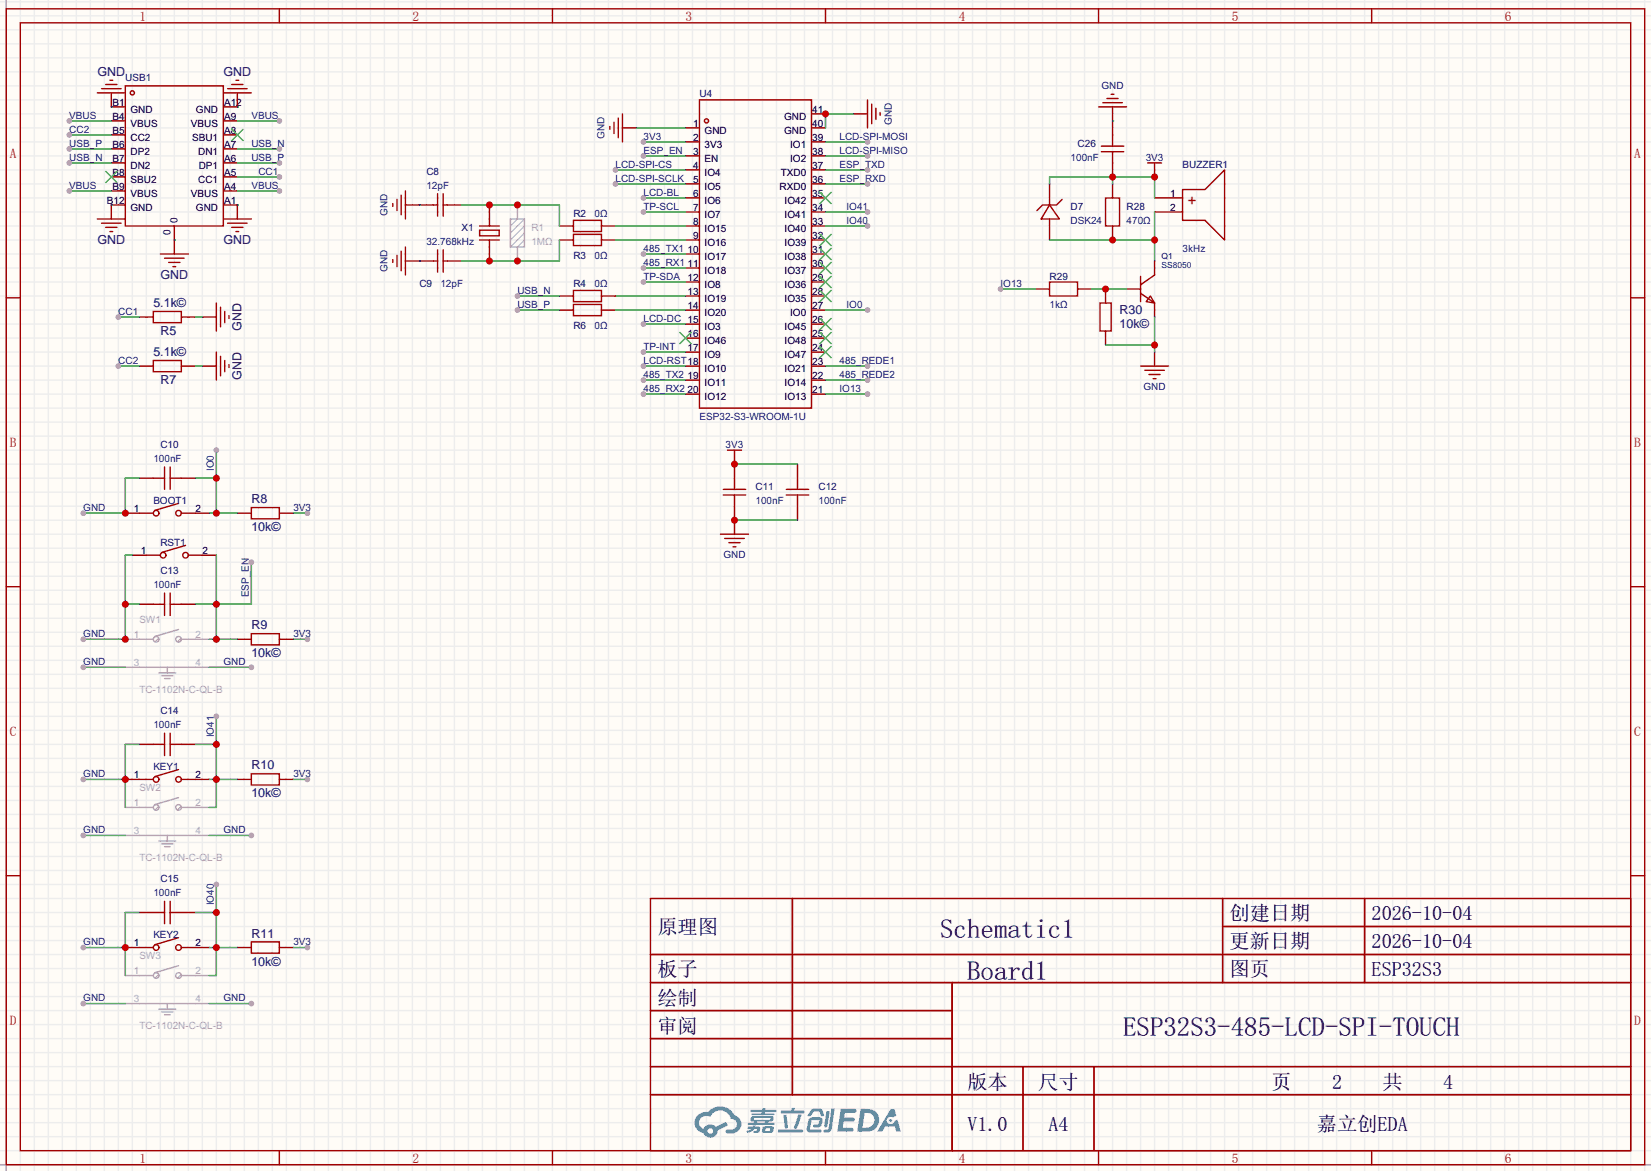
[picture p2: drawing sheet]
<svg xmlns="http://www.w3.org/2000/svg" width="299mm" height="212mm" viewBox="0 0 299 212" stroke-linecap="round" stroke-linejoin="round" font-family="sans-serif">
<path d="M0 0h299.5v212.3h-299.5z" fill="#fffcf7"/>
<g fill="none" stroke="#ededed" stroke-width=".25">
<path d="M1.1 0v212.3M3.7 0v212.3M6.2 0v212.3M8.8 0v212.3M11.3 0v212.3M13.8 0v212.3M16.4 0v212.3M18.9 0v212.3M21.5 0v212.3M24 0v212.3M26.5 0v212.3M29.1 0v212.3"/>
<path d="M31.6 0v212.3M34.2 0v212.3M36.7 0v212.3M39.2 0v212.3M41.8 0v212.3M44.3 0v212.3M46.9 0v212.3M49.4 0v212.3M51.9 0v212.3M54.5 0v212.3M57 0v212.3M59.6 0v212.3"/>
<path d="M62.1 0v212.3M64.6 0v212.3M67.2 0v212.3M69.7 0v212.3M72.3 0v212.3M74.8 0v212.3M77.3 0v212.3M79.9 0v212.3M82.4 0v212.3M85 0v212.3M87.5 0v212.3M90 0v212.3"/>
<path d="M92.6 0v212.3M95.1 0v212.3M97.7 0v212.3M100.2 0v212.3M102.7 0v212.3M105.3 0v212.3M107.8 0v212.3M110.4 0v212.3M112.9 0v212.3M115.4 0v212.3M118 0v212.3M120.5 0v212.3"/>
<path d="M123.1 0v212.3M125.6 0v212.3M128.1 0v212.3M130.7 0v212.3M133.2 0v212.3M135.8 0v212.3M138.3 0v212.3M140.8 0v212.3M143.4 0v212.3M145.9 0v212.3M148.5 0v212.3M151 0v212.3"/>
<path d="M153.5 0v212.3M156.1 0v212.3M158.6 0v212.3M161.2 0v212.3M163.7 0v212.3M166.2 0v212.3M168.8 0v212.3M171.3 0v212.3M173.9 0v212.3M176.4 0v212.3M178.9 0v212.3M181.5 0v212.3"/>
<path d="M184 0v212.3M186.6 0v212.3M189.1 0v212.3M191.6 0v212.3M194.2 0v212.3M196.7 0v212.3M199.3 0v212.3M201.8 0v212.3M204.3 0v212.3M206.9 0v212.3M209.4 0v212.3M212 0v212.3"/>
<path d="M214.5 0v212.3M217 0v212.3M219.6 0v212.3M222.1 0v212.3M224.7 0v212.3M227.2 0v212.3M229.7 0v212.3M232.3 0v212.3M234.8 0v212.3M237.4 0v212.3M239.9 0v212.3M242.4 0v212.3"/>
<path d="M245 0v212.3M247.5 0v212.3M250.1 0v212.3M252.6 0v212.3M255.1 0v212.3M257.7 0v212.3M260.2 0v212.3M262.8 0v212.3M265.3 0v212.3M267.8 0v212.3M270.4 0v212.3M272.9 0v212.3"/>
<path d="M275.5 0v212.3M278 0v212.3M280.5 0v212.3M283.1 0v212.3M285.6 0v212.3M288.2 0v212.3M290.7 0v212.3M293.2 0v212.3M295.8 0v212.3M298.3 0v212.3M0 .3h299.5M0 2.9h299.5"/>
<path d="M0 5.4h299.5M0 7.9h299.5M0 10.5h299.5M0 13h299.5M0 15.6h299.5M0 18.1h299.5M0 20.6h299.5M0 23.2h299.5M0 25.7h299.5M0 28.3h299.5M0 30.8h299.5M0 33.3h299.5"/>
<path d="M0 35.9h299.5M0 38.4h299.5M0 41h299.5M0 43.5h299.5M0 46h299.5M0 48.6h299.5M0 51.1h299.5M0 53.7h299.5M0 56.2h299.5M0 58.7h299.5M0 61.3h299.5M0 63.8h299.5"/>
<path d="M0 66.4h299.5M0 68.9h299.5M0 71.4h299.5M0 74h299.5M0 76.5h299.5M0 79.1h299.5M0 81.6h299.5M0 84.1h299.5M0 86.7h299.5M0 89.2h299.5M0 91.8h299.5M0 94.3h299.5"/>
<path d="M0 96.8h299.5M0 99.4h299.5M0 101.9h299.5M0 104.5h299.5M0 107h299.5M0 109.5h299.5M0 112.1h299.5M0 114.6h299.5M0 117.2h299.5M0 119.7h299.5M0 122.2h299.5M0 124.8h299.5"/>
<path d="M0 127.3h299.5M0 129.9h299.5M0 132.4h299.5M0 134.9h299.5M0 137.5h299.5M0 140h299.5M0 142.6h299.5M0 145.1h299.5M0 147.6h299.5M0 150.2h299.5M0 152.7h299.5M0 155.3h299.5"/>
<path d="M0 157.8h299.5M0 160.3h299.5M0 162.9h299.5M0 165.4h299.5M0 168h299.5M0 170.5h299.5M0 173h299.5M0 175.6h299.5M0 178.1h299.5M0 180.7h299.5M0 183.2h299.5M0 185.7h299.5"/>
<path d="M0 188.3h299.5M0 190.8h299.5M0 193.4h299.5M0 195.9h299.5M0 198.4h299.5M0 201h299.5M0 203.5h299.5M0 206.1h299.5M0 208.6h299.5M0 211.1h299.5"/>
</g>
<path d="M1.1 0v212.3M0 211.1h299.5" fill="none" stroke="#999" stroke-width=".25"/>
<g fill="none" stroke="#a10000" stroke-width=".25">
<path d="M1.1 1.6h297.2v209.5h-297.2zM3.7 4.1h292.1v204.5h-292.1zM50.7 1.6v2.5M100.2 1.6v2.5M149.7 1.6v2.5M199.3 1.6v2.5M248.8 1.6v2.5M1.1 54h2.6M295.8 54h2.5M1.1 106.4h2.6M295.8 106.4h2.5M1.1 158.8h2.6"/>
<path d="M295.8 158.8h2.5M118 162.9h177.8v45.7h-177.8zM118 173h177.8M118 178.1h177.8M143.7 162.9v35.5M172.7 178.1v30.5M221.8 162.9v15.2M221.8 168h74M247.5 162.9v15.2M118 183.2h54.7M118 193.4h177.8M118 188.3h54.7"/>
<path d="M118 198.4h177.8M185.6 193.4v15.2M198.4 193.4v15.2M50.7 208.6v2.5M100.2 208.6v2.5M149.7 208.6v2.5M199.3 208.6v2.5M248.8 208.6v2.5"/>
</g>
<g fill="#5487ff">
<path d="M152.5 201h1.6a1.34 1.34 0 0 1 1.2 .2 .37 .37 0 0 1-.3 .6h-1.7l-.2 .8h1.6a.37 .37 0 0 1 .4 .4 .37 .37 0 0 1-.4 .4l-1.7-.1-.2 1.2h.8a1.26 1.26 0 0 1 1.2 .1 .36 .36 0 0 1-.3 .6h-2.6z"/>
<path d="M161.5 201.1h.8l.3 1.2-.6 .3a.72 .72 0 0 0-1.1 .2 .72 .72 0 0 0 .3 1 .72 .72 0 0 0 1-.4l.1-.2 .5-.2 .6 2.1h-.8l-.3-.8h-1.8l-.5 .8h-.9z"/>
<path d="M149.9 201.4h.6l-.4 2.7a.31 .31 0 0 1-.3 .3 .31 .31 0 0 1-.3-.3z"/>
<path d="M150.8 201h.6l-.5 3.7a.97 .97 0 0 1-1.5 .5l.1-.4h.6l.2-.2z"/>
<path d="M147.1 201.2l.5-.2h1.3l.3 .4 .3 .8-.1 .2h-.5l-.3-.9h-.8l-.2 .1-.6 .8-.5-.1v-.1z"/>
<path d="M146.8 202.8l.4-.2 1.5-.1a.69 .69 0 0 1 .5 .5 .69 .69 0 0 1-.1 .7 .74 .74 0 0 1-.8 .7h-.6a.27 .27 0 0 1-.2-.3 .27 .27 0 0 1 .3-.3h.6l.2-.7h-1.4l-.3 1.6 1.9 .1a.28 .28 0 0 1 .2 .3 .28 .28 0 0 1-.3 .2h-1.9l-.4-.2-.1-.5z"/>
<path d="M141.1 204.8h4.3a.28 .28 0 0 1 .3 .3 .28 .28 0 0 1-.3 .2h-4.2l-.1-.1z"/>
<path d="M144.8 202.1h.6l-.8 2.4a.3 .3 0 0 1-.4 .2 .3 .3 0 0 1-.2-.3z"/>
<path d="M142.1 202.1h.6l.2 2.2-.2 .3-.4-.2z"/>
<path d="M141.7 201.3h1.8l.2-.4h.5l-.1 .4h1.5a.27 .27 0 0 1 .3 .3 .27 .27 0 0 1-.3 .3h-3.8l-.2-.2z"/>
<path d="M135.7 204.2h.8v-.1l.6-.1-.1 .2 .8 .1a.7 .7 0 0 1-.5 1.1h-.6v-.4l.6-.1v-.2l-.4-.1a2.13 2.13 0 0 1-1.3 .8l-.2-.4 .8-.3h-.6z"/>
<path d="M136.1 201.2h2.1l.1-.3h.6l-.1 .3h1.9l.2 .2-.2 .2h-1.9l-.1 .2h1.6l.2 .2-.2 .2h-3.9l-.1-.4h1.8v-.2h-1.9l-.1-.1z"/>
<path d="M156.1 201l-.6 4.2h1.4a2.14 2.14 0 0 0 2.6-2.1 2.14 2.14 0 0 0-2.7-2.1zM156.8 201.7a1.37 1.37 0 0 1 1.8 1.2 1.37 1.37 0 0 1-1.5 1.5l-.7 .1z"/>
<path d="M136.3 202.5a.47 .47 0 0 0-.2 .6 .47 .47 0 0 0 .6 .2l.1 .3h-1.1l-.1 .3h4.7l.2-.1-.1-.2h-1l.1-.3a.6 .6 0 0 0 .7-.2 .6 .6 0 0 0 0-.7l-3.5-.1zM136.8 202.7h2.8l.1 .1-.1 .2h-2.8zM137.4 203.3h1.4l-.1 .3h-1.2z"/>
<path d="M138.4 204.3a.9 .9 0 0 0-.1 1.1 2.48 2.48 0 0 0 1.9-.2 .84 .84 0 0 0 0-1h-1.4zM138.9 204.6h.7l.1 .3-.2 .1h-.7z"/>
<path d="M126.6 202.1a1.91 1.91 0 0 0-.5 2 1.91 1.91 0 0 0 1.5 1.3 1.35 1.35 0 0 0 1.5 .9 1.35 1.35 0 0 0 1.1-1.4l1.9-.9-.4-.6-1.8 .9a1.41 1.41 0 0 0-2.3 .3 1.25 1.25 0 0 1-.6-1.7 1.25 1.25 0 0 1 1.8-.4 1.97 1.97 0 0 1 2-1.2 1.97 1.97 0 0 1 1.8 1.5 .96 .96 0 0 1 1 .9 .96 .96 0 0 1-.9 1h-.6a.39 .39 0 0 0-.5 .4 .39 .39 0 0 0 .4 .4 1.87 1.87 0 0 0 1.9-.5 1.87 1.87 0 0 0 .4-2l-.7-.7-.4-.1a2.86 2.86 0 0 0-4.8-.6h-.3a2.27 2.27 0 0 0-1.5 .5zM128.4 205.1a.5 .5 0 0 1 1 0 .5 .5 0 0 1-1 0z"/>
<circle cx="161.6" cy="203.1" r=".27"/>
</g>
<g fill="none" stroke="#870000" stroke-width=".25">
<path d="M124.3 23.2h2.6M124.3 25.7h2.6M124.3 28.3h2.6M124.3 30.8h2.6M124.3 33.3h2.6M124.3 35.9h2.6M124.3 38.4h2.6M147.2 20.6h2.5M147.2 23.2h2.5M147.2 25.7h2.5M147.2 28.3h2.5M147.2 30.8h2.5"/>
<path d="M147.2 33.3h2.5M147.2 35.9h2.5M147.2 38.4h2.5M154.8 20.6h2.6M124.3 41h2.6M124.3 43.5h2.6M124.3 46h2.6M124.3 48.6h2.6M124.3 51.1h2.6M124.3 53.7h2.6M124.3 56.2h2.6M124.3 58.7h2.6"/>
<path d="M147.2 41h2.5M147.2 43.5h2.5M147.2 46h2.5M147.2 48.6h2.5M147.2 51.1h2.5M147.2 53.7h2.5M147.2 56.2h2.5M147.2 58.7h2.5M124.3 61.3h2.6M124.3 63.8h2.6M124.3 66.4h2.6M124.3 68.9h2.6"/>
<path d="M124.3 71.4h2.6M147.2 61.3h2.5M147.2 63.8h2.5M147.2 66.4h2.5M147.2 68.9h2.5M147.2 71.4h2.5"/>
</g>
<g fill="none" stroke="#3c3" stroke-width=".25">
<path d="M148.7 34.9l2 2M150.7 34.9l-2 2M148.7 42.5l2 2M148.7 45l2 2.1M148.7 47.6l2 2M148.7 50.1l2 2M148.7 52.7l2 2M148.7 57.7l2 2.1M150.7 42.5l-2 2M150.7 45l-2 2.1M150.7 47.6l-2 2M150.7 50.1l-2 2"/>
<path d="M150.7 52.7l-2 2M150.7 57.7l-2 2.1M123.3 60.3l2 2M125.3 60.3l-2 2M148.7 60.3l2 2M148.7 62.8l2 2M150.7 60.3l-2 2M150.7 62.8l-2 2"/>
</g>
<g fill="none" stroke="#a10000" stroke-width=".25">
<path d="M126.9 18.1h20.3v55.9h-20.3zM157.4 18.1v5.1M158.1 18.9v3.5M158.9 19.6v2.1M159.6 20.4v.5"/>
<circle cx="128.1" cy="21.9" r=".38"/>
</g>
<path d="M154.8 20.6h-5.1v2.6" fill="none" stroke="#008700" stroke-width=".25"/>
<circle cx="149.7" cy="20.6" r=".63" fill="#c00"/>
<g fill="none" stroke="#870000" stroke-width=".25">
<path d="M20.2 16.8v2.6h2.5M43.1 16.8v2.6h-2.6M20.2 21.9h2.5M20.2 24.5h2.5M20.2 27h2.5M20.2 29.5h2.5M20.2 32.1h2.5M20.2 34.6h2.5M22.7 37.2h-2.5v2.5M40.5 21.9h2.6M40.5 24.5h2.6M40.5 27h2.6"/>
<path d="M40.5 29.5h2.6M40.5 32.1h2.6M40.5 34.6h2.6M40.5 37.2h2.6v2.5M112.9 23.2h2.5M190.4 33.3v3.9M190.4 39.7v3.8M25.3 57.5h2.5M31.6 41v5M32.9 57.5h2.5M36.7 57.5h2.5M200.5 52.4v2.5"/>
<path d="M25.3 66.4h2.5M32.9 66.4h2.5M36.7 66.4h2.5M200.5 60v2.6M43.1 93h2.5M50.7 93h2.5M43.1 115.9h2.5M50.7 115.9h2.5M43.1 141.3h2.5M50.7 141.3h2.5M43.1 171.8h2.5M50.7 171.8h2.5"/>
</g>
<g fill="none" stroke="#a10000" stroke-width=".25">
<path d="M17.7 16.8h5M18.4 16.1h3.6M19.2 15.3h2M19.9 14.6h.5M22.7 15.6h17.8v25.4h-17.8zM40.5 16.8h5.1M41.3 16.1h3.5M42 15.3h2.1M42.8 14.6h.5M17.7 39.7h5M40.5 39.7h5.1M110.6 22.9v.5"/>
<path d="M111.4 22.2v2M112.1 21.4v3.6M112.9 20.6v5.1M190.4 37.2l1.8 2.5h-3.4zM192.7 36.1l-1.1 1.1h-2.5l-1 1M18.4 40.5h3.6M19.2 41.2h2M19.9 42h.5M27.8 56.5h5.1v2h-5.1zM29.1 46h5.1M29.8 46.8h3.6M30.6 47.6h2"/>
<path d="M31.4 48.3h.5M39.2 54.9v5.1M40 55.7v3.6M40.8 56.5v2M41.3 40.5h3.5M41.5 57.2v.5M42 41.2h2.1M42.8 42h.5M199.5 54.9h2v5.1h-2zM27.8 65.4h5.1v2h-5.1zM39.2 63.8v5.1M40 64.6v3.5"/>
<path d="M40.8 65.4v2M41.5 66.1v.5M45.6 92h5.1v2.1h-5.1zM45.6 114.9h5.1v2h-5.1zM45.6 140.3h5.1v2h-5.1zM45.6 170.8h5.1v2h-5.1z"/>
<circle cx="24" cy="16.8" r=".38"/>
</g>
<path d="M20.2 19.4h.1M43.1 19.4h.1M12.6 21.9h7.6M20.2 37.2h.1M43.1 37.2h.1M115.4 23.2h8.9M31.6 43.5h.1" fill="none" stroke="#008700" stroke-width=".25"/>
<path d="M19.2 31.1l2 2M21.2 31.1l-2 2M42 23.4l2.1 2.1M44.1 23.4l-2.1 2.1" fill="none" stroke="#3c3" stroke-width=".25"/>
<circle cx="12.6" cy="21.9" r=".51" fill="#999"/>
<path d="M43.1 21.9h7.6" fill="none" stroke="#008700" stroke-width=".25"/>
<circle cx="50.7" cy="21.9" r=".51" fill="#999"/>
<path d="M43.1 34.6h7.6" fill="none" stroke="#008700" stroke-width=".25"/>
<circle cx="50.7" cy="34.6" r=".51" fill="#999"/>
<path d="M12.6 34.6h7.6" fill="none" stroke="#008700" stroke-width=".25"/>
<circle cx="12.6" cy="34.6" r=".51" fill="#999"/>
<path d="M12.6 24.5h7.6" fill="none" stroke="#008700" stroke-width=".25"/>
<circle cx="12.6" cy="24.5" r=".51" fill="#999"/>
<path d="M43.1 32.1h7.6" fill="none" stroke="#008700" stroke-width=".25"/>
<circle cx="50.7" cy="32.1" r=".51" fill="#999"/>
<path d="M21.5 66.4h3.8" fill="none" stroke="#008700" stroke-width=".25"/>
<circle cx="21.5" cy="66.4" r=".51" fill="#999"/>
<path d="M21.5 57.5h3.8" fill="none" stroke="#008700" stroke-width=".25"/>
<circle cx="21.5" cy="57.5" r=".51" fill="#999"/>
<path d="M12.6 29.5h7.6M35.4 57.5h1.3M35.4 66.4h1.3" fill="none" stroke="#008700" stroke-width=".25"/>
<circle cx="12.6" cy="29.5" r=".51" fill="#999"/>
<path d="M43.1 27h7.6" fill="none" stroke="#008700" stroke-width=".25"/>
<circle cx="50.7" cy="27" r=".51" fill="#999"/>
<path d="M12.6 27h7.6" fill="none" stroke="#008700" stroke-width=".25"/>
<circle cx="12.6" cy="27" r=".51" fill="#999"/>
<path d="M43.1 29.5h7.6" fill="none" stroke="#008700" stroke-width=".25"/>
<circle cx="50.7" cy="29.5" r=".51" fill="#999"/>
<g fill="none" stroke="#870000" stroke-width=".25">
<path d="M201.8 21.9v2.6M201.8 29.5v2.6M22.7 93h2.6M25.3 86.7h2.5M32.9 86.7h2.5M35.4 93h2.6M133.2 84.1v2.6M133.2 91.8v2.5M144.7 84.1v2.6M144.7 91.8v2.5M24 100.7h2.5M25.3 109.5h2.5"/>
<path d="M32.9 109.5h2.5M36.7 100.7h2.5M25.3 134.9h2.5M32.9 134.9h2.5M22.7 141.3h2.6M35.4 141.3h2.6M22.7 171.8h2.6M25.3 165.4h2.5M32.9 165.4h2.5M35.4 171.8h2.6"/>
</g>
<g fill="none" stroke="#a10000" stroke-width=".25">
<path d="M199.8 26.5h4M199.8 27.5h4M201.8 24.5v2M201.8 27.5v2M25.3 93h2.5M27.8 86.7h2M29.8 84.7v4M30.9 84.7v4M30.9 86.7h2M32.4 91.3l-4.3 1.2M32.9 93h2.5M33.7 98.9l-4.4 1.3"/>
<path d="M131.2 89.7h4.1M131.2 88.7h4.1M133.2 86.7v2M133.2 89.7v2.1M142.6 89.7h4.1M142.6 88.7h4.1M144.7 86.7v2M144.7 89.7v2.1M26.5 100.7h2.6M27.8 109.5h2M29.8 107.5v4.1M30.9 107.5v4.1"/>
<path d="M30.9 109.5h2M34.2 100.7h2.5M27.8 134.9h2M29.8 132.9v4.1M30.9 134.9h2M30.9 132.9v4.1M32.4 139.5l-4.3 1.3M25.3 141.3h2.5M32.9 141.3h2.5M25.3 171.8h2.5M27.8 165.4h2M29.8 163.4v4.1"/>
<path d="M30.9 163.4v4.1M30.9 165.4h2M32.4 170l-4.3 1.3M32.9 171.8h2.5"/>
<circle cx="28.3" cy="93" r=".51"/>
<circle cx="32.4" cy="93" r=".51"/>
<circle cx="29.6" cy="100.7" r=".51"/>
<circle cx="33.7" cy="100.7" r=".51"/>
<circle cx="28.3" cy="141.3" r=".51"/>
<circle cx="32.4" cy="141.3" r=".51"/>
<circle cx="28.3" cy="171.8" r=".51"/>
<circle cx="32.4" cy="171.8" r=".51"/>
</g>
<g fill="none" stroke="#ababab" stroke-width=".25">
<path d="M22.7 115.9h5.1M32.4 114.1l-4.3 1.3M32.9 115.9h5.1M22.7 121h15.3M28.8 122h3.1M29.3 122.5h2.1M29.8 123h1.1M30.4 121v1M22.7 146.4h5.1M22.7 151.5h15.3M28.8 152.5h3.1M29.3 153h2.1"/>
<path d="M29.8 153.5h1.1M30.4 151.5v1M32.4 144.6l-4.3 1.3M32.9 146.4h5.1M22.7 176.9h5.1M32.4 175.1l-4.3 1.3M32.9 176.9h5.1M22.7 181.9h15.3M28.8 183h3.1M29.3 183.5h2.1M29.8 184h1.1M30.4 181.9v1.1"/>
<circle cx="28.3" cy="115.9" r=".51"/>
<circle cx="32.4" cy="115.9" r=".51"/>
<circle cx="28.3" cy="146.4" r=".51"/>
<circle cx="32.4" cy="146.4" r=".51"/>
<circle cx="28.3" cy="176.9" r=".51"/>
<circle cx="32.4" cy="176.9" r=".51"/>
</g>
<path d="M28.8 115.7l-.7 .7M32.8 115.7l-.6 .7M28.8 146.2l-.7 .6M32.8 146.2l-.6 .6M28.8 176.6l-.7 .7M32.8 176.6l-.6 .7" fill="none" stroke="#ababab" stroke-width=".18"/>
<path d="M15.1 121h7.6" fill="none" stroke="#008700" stroke-width=".25"/>
<circle cx="15.1" cy="121" r=".51" fill="#999"/>
<path d="M38 121h7.6" fill="none" stroke="#008700" stroke-width=".25"/>
<circle cx="45.6" cy="121" r=".51" fill="#999"/>
<path d="M35.4 165.4h3.8M38 171.8h5.1M39.2 160.3v16.6h-1.2" fill="none" stroke="#008700" stroke-width=".25"/>
<g fill="#c00">
<circle cx="39.2" cy="171.8" r=".63"/>
<circle cx="39.2" cy="165.4" r=".63"/>
</g>
<circle cx="39.2" cy="160.3" r=".51" fill="#999"/>
<path d="M38 115.9h5.1M39.2 100.7v15.2M45.6 101.9v7.6h-10.2" fill="none" stroke="#008700" stroke-width=".25"/>
<g fill="#c00">
<circle cx="39.2" cy="109.5" r=".63"/>
<circle cx="39.2" cy="115.9" r=".63"/>
</g>
<circle cx="45.6" cy="101.9" r=".51" fill="#999"/>
<path d="M35.4 134.9h3.8M39.2 129.9v16.5h-1.2M38 141.3h5.1" fill="none" stroke="#008700" stroke-width=".25"/>
<g fill="#c00">
<circle cx="39.2" cy="141.3" r=".63"/>
<circle cx="39.2" cy="134.9" r=".63"/>
</g>
<circle cx="39.2" cy="129.9" r=".51" fill="#999"/>
<path d="M35.4 86.7h3.8M38 93h5.1M39.2 81.6v11.4" fill="none" stroke="#008700" stroke-width=".25"/>
<g fill="#c00">
<circle cx="39.2" cy="93" r=".63"/>
<circle cx="39.2" cy="86.7" r=".63"/>
</g>
<circle cx="39.2" cy="81.6" r=".51" fill="#999"/>
<path d="M53.2 171.8h2.6" fill="none" stroke="#008700" stroke-width=".25"/>
<circle cx="55.8" cy="171.8" r=".51" fill="#999"/>
<path d="M53.2 141.3h2.6" fill="none" stroke="#008700" stroke-width=".25"/>
<circle cx="55.8" cy="141.3" r=".51" fill="#999"/>
<path d="M53.2 93h2.6" fill="none" stroke="#008700" stroke-width=".25"/>
<circle cx="55.8" cy="93" r=".51" fill="#999"/>
<path d="M53.2 115.9h2.6" fill="none" stroke="#008700" stroke-width=".25"/>
<circle cx="55.8" cy="115.9" r=".51" fill="#999"/>
<path d="M15.1 171.8h7.6M25.3 165.4h-2.6v11.5" fill="none" stroke="#008700" stroke-width=".25"/>
<circle cx="22.7" cy="171.8" r=".63" fill="#c00"/>
<circle cx="15.1" cy="171.8" r=".51" fill="#999"/>
<path d="M25.3 134.9h-2.6v11.5M15.1 141.3h7.6" fill="none" stroke="#008700" stroke-width=".25"/>
<circle cx="22.7" cy="141.3" r=".63" fill="#c00"/>
<circle cx="15.1" cy="141.3" r=".51" fill="#999"/>
<path d="M25.3 86.7h-2.6v6.3h-7.6" fill="none" stroke="#008700" stroke-width=".25"/>
<circle cx="22.7" cy="93" r=".63" fill="#c00"/>
<circle cx="15.1" cy="93" r=".51" fill="#999"/>
<path d="M22.7 109.5h2.6M24 100.7h-1.3v15.2h-7.6" fill="none" stroke="#008700" stroke-width=".25"/>
<g fill="#c00">
<circle cx="22.7" cy="109.5" r=".63"/>
<circle cx="22.7" cy="115.9" r=".63"/>
</g>
<circle cx="15.1" cy="115.9" r=".51" fill="#999"/>
<path d="M116.7 28.3h7.6" fill="none" stroke="#008700" stroke-width=".25"/>
<circle cx="116.7" cy="28.3" r=".51" fill="#999"/>
<path d="M149.7 56.2h7.7" fill="none" stroke="#008700" stroke-width=".25"/>
<circle cx="157.4" cy="56.2" r=".51" fill="#999"/>
<path d="M149.7 30.8h7.7" fill="none" stroke="#008700" stroke-width=".25"/>
<circle cx="157.4" cy="30.8" r=".51" fill="#999"/>
<path d="M149.7 33.3h7.7" fill="none" stroke="#008700" stroke-width=".25"/>
<circle cx="157.4" cy="33.3" r=".51" fill="#999"/>
<path d="M116.7 25.7h7.6" fill="none" stroke="#008700" stroke-width=".25"/>
<circle cx="116.7" cy="25.7" r=".51" fill="#999"/>
<path d="M209.4 30.8v1.3M133.2 82.9v1.2" fill="none" stroke="#870000" stroke-width=".25"/>
<path d="M208.2 29.5h2.5M209.4 29.5v1.3M132 81.6h2.5M133.2 81.6v1.3" fill="none" stroke="#a10000" stroke-width=".25"/>
<path d="M133.2 84.1h11.5" fill="none" stroke="#008700" stroke-width=".25"/>
<circle cx="133.2" cy="84.1" r=".63" fill="#c00"/>
<path d="M133.2 94.3v2.5" fill="none" stroke="#870000" stroke-width=".25"/>
<path d="M130.7 96.8h5.1M131.4 97.6h3.6M132.2 98.4h2M133 99.1h.5" fill="none" stroke="#a10000" stroke-width=".25"/>
<path d="M133.2 94.3h11.5" fill="none" stroke="#008700" stroke-width=".25"/>
<circle cx="133.2" cy="94.3" r=".63" fill="#c00"/>
<path d="M93.9 53.7h7.6M111.6 53.7h12.7" fill="none" stroke="#008700" stroke-width=".25"/>
<path d="M101.5 53.7h2.5M101.5 41h2.5M101.5 43.5h2.5M101.5 56.2h2.5M109.1 53.7h2.5M109.1 41h2.5M109.1 43.5h2.5M109.1 56.2h2.5" fill="none" stroke="#870000" stroke-width=".25"/>
<path d="M104 40h5.1v2h-5.1zM104 52.7h5.1v2h-5.1zM104 42.5h5.1v2h-5.1zM104 55.2h5.1v2h-5.1z" fill="none" stroke="#a10000" stroke-width=".25"/>
<circle cx="93.9" cy="53.7" r=".51" fill="#999"/>
<path d="M93.9 56.2h7.6" fill="none" stroke="#008700" stroke-width=".25"/>
<circle cx="93.9" cy="56.2" r=".51" fill="#999"/>
<path d="M111.6 56.2h12.7M15.1 181.9h7.6" fill="none" stroke="#008700" stroke-width=".25"/>
<g fill="none" stroke="#a10000" stroke-width=".25">
<path d="M78.6 37.2h.8M79.4 35.1v4.1M80.4 35.1v4.1M80.4 37.2h.8M88.8 39.7v1.3M78.6 47.3h.8M79.4 45.3v4.1M80.4 45.3v4.1M80.4 47.3h.8M87 41.7h3.6v1h-3.6zM87 43.5h3.6M87 41h3.6"/>
<path d="M88.8 43.5v1.3"/>
</g>
<path d="M76.1 37.2h2.5M81.2 37.2h2.5M88.8 37.2v2.5M76.1 47.3h2.5M81.2 47.3h2.5M88.8 44.8v2.5" fill="none" stroke="#870000" stroke-width=".25"/>
<path d="M93.9 39.7l-1.3 1.3M95.1 39.7l-2.5 2.5M95.1 41l-2.5 2.5M95.1 42.2l-2.5 2.6M95.1 43.5l-1.2 1.3" fill="none" stroke="#ababab" stroke-width=".18"/>
<path d="M92.6 39.7h2.5v5.1h-2.5zM93.9 37.2v2.5M93.9 44.8v2.5" fill="none" stroke="#ababab" stroke-width=".25"/>
<circle cx="15.1" cy="181.9" r=".51" fill="#999"/>
<path d="M15.1 151.5h7.6" fill="none" stroke="#008700" stroke-width=".25"/>
<circle cx="15.1" cy="151.5" r=".51" fill="#999"/>
<path d="M38 181.9h7.6" fill="none" stroke="#008700" stroke-width=".25"/>
<circle cx="45.6" cy="181.9" r=".51" fill="#999"/>
<path d="M38 151.5h7.6" fill="none" stroke="#008700" stroke-width=".25"/>
<circle cx="45.6" cy="151.5" r=".51" fill="#999"/>
<path d="M83.7 37.2h17.8v3.8M111.6 41h12.7M111.6 43.5h12.7" fill="none" stroke="#008700" stroke-width=".25"/>
<g fill="#c00">
<circle cx="88.8" cy="37.2" r=".63"/>
<circle cx="93.9" cy="37.2" r=".63"/>
</g>
<path d="M101.5 43.5v3.8h-17.8" fill="none" stroke="#008700" stroke-width=".25"/>
<g fill="#c00">
<circle cx="88.8" cy="47.3" r=".63"/>
<circle cx="93.9" cy="47.3" r=".63"/>
</g>
<path d="M73.5 37.2h2.6M73.5 47.3h2.6" fill="none" stroke="#870000" stroke-width=".25"/>
<path d="M71.2 36.9v.5M72 36.1v2.1M72.8 35.4v3.5M73.5 34.6v5.1M71.2 47.1v.5M72 46.3v2M72.8 45.5v3.6M73.5 44.8v5.1" fill="none" stroke="#a10000" stroke-width=".25"/>
<path d="M76.1 37.2h.1M76.1 47.3h.1M116.7 48.6h7.6" fill="none" stroke="#008700" stroke-width=".25"/>
<circle cx="116.7" cy="48.6" r=".51" fill="#999"/>
<path d="M116.7 46h7.6" fill="none" stroke="#008700" stroke-width=".25"/>
<circle cx="116.7" cy="46" r=".51" fill="#999"/>
<path d="M149.7 66.4h7.7" fill="none" stroke="#008700" stroke-width=".25"/>
<circle cx="157.4" cy="66.4" r=".51" fill="#999"/>
<path d="M149.7 38.4h7.7" fill="none" stroke="#008700" stroke-width=".25"/>
<circle cx="157.4" cy="38.4" r=".51" fill="#999"/>
<path d="M149.7 41h7.7" fill="none" stroke="#008700" stroke-width=".25"/>
<circle cx="157.4" cy="41" r=".51" fill="#999"/>
<path d="M149.7 25.7h7.7" fill="none" stroke="#008700" stroke-width=".25"/>
<circle cx="157.4" cy="25.7" r=".51" fill="#999"/>
<path d="M200.5 35.9h2.6v5.1h-2.6z" fill="none" stroke="#a10000" stroke-width=".25"/>
<path d="M201.8 33.3v2.6M201.8 41v2.5" fill="none" stroke="#870000" stroke-width=".25"/>
<path d="M149.7 28.3h7.7" fill="none" stroke="#008700" stroke-width=".25"/>
<circle cx="157.4" cy="28.3" r=".51" fill="#999"/>
<path d="M116.7 58.7h7.6" fill="none" stroke="#008700" stroke-width=".25"/>
<circle cx="116.7" cy="58.7" r=".51" fill="#999"/>
<path d="M111.6 33.3h12.7" fill="none" stroke="#008700" stroke-width=".25"/>
<circle cx="111.6" cy="33.3" r=".51" fill="#999"/>
<path d="M116.7 35.9h7.6" fill="none" stroke="#008700" stroke-width=".25"/>
<circle cx="116.7" cy="35.9" r=".51" fill="#999"/>
<path d="M116.7 38.4h7.6" fill="none" stroke="#008700" stroke-width=".25"/>
<circle cx="116.7" cy="38.4" r=".51" fill="#999"/>
<path d="M116.7 51.1h7.6" fill="none" stroke="#008700" stroke-width=".25"/>
<circle cx="116.7" cy="51.1" r=".51" fill="#999"/>
<path d="M116.7 63.8h7.6" fill="none" stroke="#008700" stroke-width=".25"/>
<circle cx="116.7" cy="63.8" r=".51" fill="#999"/>
<path d="M111.6 30.8h12.7" fill="none" stroke="#008700" stroke-width=".25"/>
<circle cx="111.6" cy="30.8" r=".51" fill="#999"/>
<path d="M116.7 66.4h7.6" fill="none" stroke="#008700" stroke-width=".25"/>
<circle cx="116.7" cy="66.4" r=".51" fill="#999"/>
<path d="M116.7 68.9h7.6" fill="none" stroke="#008700" stroke-width=".25"/>
<circle cx="116.7" cy="68.9" r=".51" fill="#999"/>
<path d="M116.7 71.4h7.6" fill="none" stroke="#008700" stroke-width=".25"/>
<circle cx="116.7" cy="71.4" r=".51" fill="#999"/>
<path d="M149.7 68.9h7.7" fill="none" stroke="#008700" stroke-width=".25"/>
<circle cx="157.4" cy="68.9" r=".51" fill="#999"/>
<path d="M214.5 34.4h4.1l3.5-3.6v12.7l-3.5-3.5h-4.1z" fill="none" stroke="#a10000" stroke-width=".25"/>
<path d="M209.4 35.9h5.1M209.4 38.4h5.1" fill="none" stroke="#870000" stroke-width=".25"/>
<path d="M209.4 38.4v8.9M190.4 43.5h19" fill="none" stroke="#008700" stroke-width=".25"/>
<g fill="#c00">
<circle cx="209.4" cy="43.5" r=".63"/>
<circle cx="201.8" cy="43.5" r=".63"/>
</g>
<path d="M190.4 33.3v-1.2h19v3.8M201.8 32.1v1.2" fill="none" stroke="#008700" stroke-width=".25"/>
<g fill="#c00">
<circle cx="209.4" cy="32.1" r=".63"/>
<circle cx="201.8" cy="32.1" r=".63"/>
</g>
<path d="M204.3 52.4h2.6M209.4 47.3v2.6M209.4 54.9v2.6M209.4 63.8v2.6" fill="none" stroke="#870000" stroke-width=".25"/>
<path d="M206.9 53.2l2.5 1.7M206.9 50.1v4.6M208.7 53.7l.7 1.2-1.5-.2zM209.4 49.9l-2.5 1.7M206.9 66.4h5.1M207.6 67.1h3.6M208.4 67.9h2M209.2 68.7h.5" fill="none" stroke="#a10000" stroke-width=".25"/>
<path d="M209.4 57.5v6.3M200.5 62.6h8.9" fill="none" stroke="#008700" stroke-width=".25"/>
<circle cx="209.4" cy="62.6" r=".63" fill="#c00"/>
<path d="M201.8 19.4v2.5M187.8 52.4h2.6M195.5 52.4h2.5" fill="none" stroke="#870000" stroke-width=".25"/>
<path d="M199.3 19.4h5M200 18.6h3.6M200.8 17.9h2M201.5 17.1h.6M190.4 51.1h5.1v2.6h-5.1z" fill="none" stroke="#a10000" stroke-width=".25"/>
<path d="M201.8 21.9h.1M198 52.4h6.3" fill="none" stroke="#008700" stroke-width=".25"/>
<circle cx="200.5" cy="52.4" r=".63" fill="#c00"/>
<path d="M181.5 52.4h6.3" fill="none" stroke="#008700" stroke-width=".25"/>
<circle cx="181.5" cy="52.4" r=".51" fill="#999"/>
<path d="M149.7 71.4h7.7" fill="none" stroke="#008700" stroke-width=".25"/>
<circle cx="157.4" cy="71.4" r=".51" fill="#999"/>
<g font-size="4.9">
<text x="170.5" y="170">Schematic1</text>
<text x="175.4" y="177.6">Board1</text>
<text x="203.7" y="187.8">ESP32S3-485-LCD-SPI-TOUCH</text>
</g>
<g font-size="3.7">
<text x="223" y="166.9">创建日期</text>
<text x="248.8" y="166.9">2026-10-04</text>
<text x="119.3" y="169.4">原理图</text>
<text x="223" y="171.9">更新日期</text>
<text x="248.8" y="171.9">2026-10-04</text>
<text x="119.3" y="177">板子</text>
<text x="223" y="177">图页</text>
<text x="248.8" y="177">ESP32S3</text>
<text x="119.3" y="182.1">绘制</text>
<text x="119.3" y="187.2">审阅</text>
<text x="175.5" y="197.3">版本</text>
<text x="188.3" y="197.3">尺寸</text>
<text x="230.6" y="197.3">页</text>
<text x="241.6" y="197.3">2</text>
<text x="250.8" y="197.3">共</text>
<text x="261.8" y="197.3">4</text>
<text x="175.5" y="205">V1.0</text>
<text x="190.2" y="205">A4</text>
<text x="238.9" y="205">嘉</text>
<text x="242.5" y="205">立创ED</text>
<text x="253.5" y="205">A</text>
</g>
<text font-size="2.8" fill="#a00000" x="215.4" y="37.4">+</text>
<g font-size="2.4" fill="#a00000">
<text x="25.3" y="3.7">1</text>
<text x="74.8" y="3.7">2</text>
<text x="124.4" y="3.7">3</text>
<text x="173.9" y="3.7">4</text>
<text x="223.4" y="3.7">5</text>
<text x="272.9" y="3.7">6</text>
<text x="1.8" y="28.7">A</text>
<text x="296.4" y="28.7">A</text>
<text x="1.8" y="81.1">B</text>
<text x="296.4" y="81.1">B</text>
<text x="1.8" y="133.4">C</text>
<text x="296.4" y="133.4">C</text>
<text x="1.8" y="185.8">D</text>
<text x="296.4" y="185.8">D</text>
<text x="25.3" y="210.8">1</text>
<text x="74.8" y="210.8">2</text>
<text x="124.4" y="210.8">3</text>
<text x="173.9" y="210.8">4</text>
<text x="223.4" y="210.8">5</text>
<text x="272.9" y="210.8">6</text>
</g>
<g font-size="2.3" fill="#000080">
<text x="17.7" y="13.8">GND</text>
<text x="40.5" y="13.8">GND</text>
<text x="17.7" y="44.2">GND</text>
<text x="40.5" y="44.2">GND</text>
<text x="29.1" y="50.6">GND</text>
<text x="27.8" y="55.7">5.1k©</text>
<text x="43.8" y="60" transform="rotate(-90 43.8 60)">GND</text>
<text x="203.1" y="56.9">R30</text>
<text x="203.1" y="59.5">10k©</text>
<text x="27.8" y="64.6">5.1k©</text>
<text x="29.1" y="60.7">R5</text>
<text x="29.1" y="69.6">R7</text>
<text x="43.8" y="68.9" transform="rotate(-90 43.8 68.9)">GND</text>
<text x="45.6" y="91.2">R8</text>
<text x="45.6" y="96.3">10k©</text>
<text x="45.6" y="114.1">R9</text>
<text x="45.6" y="119.2">10k©</text>
<text x="45.6" y="139.5">R10</text>
<text x="45.6" y="144.6">10k©</text>
<text x="45.6" y="170">R11</text>
<text x="45.6" y="175">10k©</text>
</g>
<g font-size="1.8" fill="#000080">
<text x="22.7" y="14.6">USB1</text>
<text x="126.9" y="17.7">U4</text>
<text x="195.5" y="26.6">C26</text>
<text x="77.3" y="31.6">C8</text>
<text x="214.5" y="30.4">BUZZER1</text>
<text x="83.7" y="41.8">X1</text>
<text x="104" y="39.3">R2</text>
<text x="194.2" y="38">D7</text>
<text x="204.3" y="38">R28</text>
<text x="104" y="46.9">R3</text>
<text x="76.1" y="52">C9</text>
<text x="104" y="52">R4</text>
<text x="190.4" y="50.7">R29</text>
<text x="104" y="59.6">R6</text>
<text x="29.1" y="81.2">C10</text>
<text x="137" y="88.8">C11</text>
<text x="148.5" y="88.8">C12</text>
<text x="27.8" y="91.3">BOOT1</text>
<text x="29.1" y="99">RST1</text>
<text x="29.1" y="104">C13</text>
<text x="29.1" y="129.4">C14</text>
<text x="27.8" y="139.6">KEY1</text>
<text x="29.1" y="159.9">C15</text>
<text x="27.8" y="170.1">KEY2</text>
</g>
<g font-size="1.8" fill="#00f">
<text x="199.8" y="16.2">GND</text>
<text x="12.6" y="21.5">VBUS</text>
<text x="45.6" y="21.5">VBUS</text>
<text x="161.7" y="22.7" transform="rotate(-90 161.7 22.7)">GND</text>
<text x="12.6" y="24">CC2</text>
<text x="12.6" y="29.1">USB_N</text>
<text x="12.6" y="26.6">USB_P</text>
<text x="45.6" y="26.6">USB_N</text>
<text x="45.6" y="29.1">USB_P</text>
<text x="109.7" y="25.2" transform="rotate(-90 109.7 25.2)">GND</text>
<text x="116.7" y="27.8">ESP_EN</text>
<text x="116.7" y="25.3">3V3</text>
<text x="152.3" y="25.3">LCD-SPI-MOSI</text>
<text x="152.3" y="27.8">LCD-SPI-MISO</text>
<text x="194.2" y="29.1">100nF</text>
<text x="207.8" y="29.1">3V3</text>
<text x="12.6" y="34.2">VBUS</text>
<text x="45.6" y="34.2">VBUS</text>
<text x="46.9" y="31.6">CC1</text>
<text x="77.3" y="34.2">12pF</text>
<text x="111.6" y="32.9">LCD-SPI-SCLK</text>
<text x="111.6" y="30.4">LCD-SPI-CS</text>
<text x="116.7" y="35.5">LCD-BL</text>
<text x="152.3" y="30.4">ESP_TXD</text>
<text x="152.3" y="32.9">ESP_RXD</text>
<text x="70.3" y="39.2" transform="rotate(-90 70.3 39.2)">GND</text>
<text x="107.8" y="39.3">0Ω</text>
<text x="116.7" y="38">TP-SCL</text>
<text x="153.5" y="38">IO41</text>
<text x="153.5" y="40.5">IO40</text>
<text x="194.2" y="40.5">DSK24</text>
<text x="204.3" y="40.5">470Ω</text>
<text x="77.3" y="44.3">32.768kHz</text>
<text x="107.8" y="46.9">0Ω</text>
<text x="116.7" y="45.6">485_TX1</text>
<text x="214.5" y="45.6">3kHz</text>
<text x="70.3" y="49.3" transform="rotate(-90 70.3 49.3)">GND</text>
<text x="79.9" y="52">12pF</text>
<text x="93.9" y="53.2">USB_N</text>
<text x="107.8" y="52">0Ω</text>
<text x="116.7" y="48.2">485_RX1</text>
<text x="116.7" y="50.7">TP-SDA</text>
<text x="181.5" y="52">IO13</text>
<text x="21.5" y="57">CC1</text>
<text x="93.9" y="55.8">USB_P</text>
<text x="107.8" y="59.6">0Ω</text>
<text x="116.7" y="58.3">LCD-DC</text>
<text x="153.5" y="55.8">IO0</text>
<text x="190.4" y="55.8">1kΩ</text>
<text x="21.5" y="65.9">CC2</text>
<text x="116.7" y="63.4">TP-INT</text>
<text x="116.7" y="65.9">LCD-RST18</text>
<text x="152.3" y="65.9">485_REDE1</text>
<text x="116.7" y="68.5">485_TX2</text>
<text x="116.7" y="71">485_RX2</text>
<text x="152.3" y="68.5">485_REDE2</text>
<text x="152.3" y="71">IO13</text>
<text x="207.4" y="70.8">GND</text>
<text x="126.9" y="76.1">ESP32-S3-WROOM-1U</text>
<text x="27.8" y="83.7">100nF</text>
<text x="131.6" y="81.2">3V3</text>
<text x="38.8" y="85.4" transform="rotate(-90 38.8 85.4)">IO0</text>
<text x="15.1" y="92.6">GND</text>
<text x="53.2" y="92.6">3V3</text>
<text x="137" y="91.3">100nF</text>
<text x="148.5" y="91.3">100nF</text>
<text x="131.2" y="101.2">GND</text>
<text x="27.8" y="106.6">100nF</text>
<text x="45.2" y="108.3" transform="rotate(-90 45.2 108.3)">ESP_EN</text>
<text x="15.1" y="115.5">GND</text>
<text x="53.2" y="115.5">3V3</text>
<text x="15.1" y="120.5">GND</text>
<text x="40.5" y="120.5">GND</text>
<text x="27.8" y="132">100nF</text>
<text x="38.8" y="133.7" transform="rotate(-90 38.8 133.7)">IO41</text>
<text x="15.1" y="140.9">GND</text>
<text x="53.2" y="140.9">3V3</text>
<text x="15.1" y="151">GND</text>
<text x="40.5" y="151">GND</text>
<text x="27.8" y="162.5">100nF</text>
<text x="38.8" y="164.2" transform="rotate(-90 38.8 164.2)">IO40</text>
<text x="15.1" y="171.3">GND</text>
<text x="53.2" y="171.3">3V3</text>
<text x="15.1" y="181.5">GND</text>
<text x="40.5" y="181.5">GND</text>
</g>
<g font-size="1.8">
<text x="20.4" y="19.2">B1</text>
<text x="20.4" y="21.7">B4</text>
<text x="23.7" y="20.4">GND</text>
<text x="23.7" y="23">VBUS</text>
<text x="34.6" y="23">VBUS</text>
<text x="35.5" y="20.4">GND</text>
<text x="40.6" y="21.7">A9</text>
<text x="40.6" y="19.2">A12</text>
<text x="125.7" y="23">1</text>
<text x="142.2" y="21.7">GND</text>
<text x="147.3" y="20.4">41</text>
<text x="147.3" y="23">40</text>
<text x="20.4" y="24.3">B5</text>
<text x="20.4" y="26.8">B6</text>
<text x="20.4" y="29.3">B7</text>
<text x="23.7" y="25.5">CC2</text>
<text x="23.7" y="28.1">DP2</text>
<text x="34.8" y="25.5">SBU1</text>
<text x="35.9" y="28.1">DN1</text>
<text x="40.6" y="29.3">A6</text>
<text x="40.6" y="26.8">A7</text>
<text x="40.6" y="24.3">A8</text>
<text x="125.7" y="28.1">3</text>
<text x="125.7" y="25.5">2</text>
<text x="127.8" y="29.3">EN</text>
<text x="127.8" y="26.8">3V3</text>
<text x="127.8" y="24.3">GND</text>
<text x="142.2" y="24.3">GND</text>
<text x="143.3" y="26.8">IO1</text>
<text x="143.3" y="29.3">IO2</text>
<text x="147.3" y="25.5">39</text>
<text x="147.3" y="28.1">38</text>
<text x="20.4" y="31.9">B8</text>
<text x="20.4" y="34.4">B9</text>
<text x="23.7" y="30.6">DN2</text>
<text x="23.7" y="33.1">SBU2</text>
<text x="23.7" y="35.7">VBUS</text>
<text x="34.6" y="35.7">VBUS</text>
<text x="35.9" y="33.1">CC1</text>
<text x="36" y="30.6">DP1</text>
<text x="40.6" y="34.4">A4</text>
<text x="40.6" y="31.9">A5</text>
<text x="125.7" y="35.7">6</text>
<text x="125.7" y="33.1">5</text>
<text x="125.7" y="30.6">4</text>
<text x="127.8" y="34.4">IO5</text>
<text x="127.8" y="31.9">IO4</text>
<text x="141.4" y="34.4">RXD0</text>
<text x="141.6" y="31.9">TXD0</text>
<text x="147.3" y="30.6">37</text>
<text x="147.3" y="33.1">36</text>
<text x="147.3" y="35.7">35</text>
<text x="212.2" y="35.7">1</text>
<text x="19.4" y="37">B12</text>
<text x="23.7" y="38.2">GND</text>
<text x="32.2" y="40.5" transform="rotate(-90 32.2 40.5)">0</text>
<text x="35.5" y="38.2">GND</text>
<text x="40.6" y="37">A1</text>
<text x="125.7" y="40.8">8</text>
<text x="125.7" y="38.2">7</text>
<text x="127.8" y="39.5">IO7</text>
<text x="127.8" y="37">IO6</text>
<text x="142.3" y="37">IO42</text>
<text x="142.3" y="39.5">IO41</text>
<text x="147.3" y="38.2">34</text>
<text x="147.3" y="40.8">33</text>
<text x="212.2" y="38.2">2</text>
<text x="30.9" y="42.6" transform="rotate(-90 30.9 42.6)">0</text>
<text x="124.7" y="45.8">10</text>
<text x="125.7" y="43.3">9</text>
<text x="127.8" y="47.1">IO17</text>
<text x="127.8" y="44.6">IO16</text>
<text x="127.8" y="42">IO15</text>
<text x="142.3" y="42">IO40</text>
<text x="142.3" y="44.6">IO39</text>
<text x="142.3" y="47.1">IO38</text>
<text x="147.3" y="43.3">32</text>
<text x="147.3" y="45.8">31</text>
<text x="124.7" y="53.5">13</text>
<text x="124.7" y="50.9">12</text>
<text x="124.7" y="48.4">11</text>
<text x="127.8" y="52.2">IO8</text>
<text x="127.8" y="49.7">IO18</text>
<text x="142.3" y="49.7">IO37</text>
<text x="142.3" y="52.2">IO36</text>
<text x="147.3" y="48.4">30</text>
<text x="147.3" y="50.9">29</text>
<text x="147.3" y="53.5">28</text>
<text x="124.7" y="58.5">15</text>
<text x="124.7" y="56">14</text>
<text x="127.8" y="59.8">IO3</text>
<text x="127.8" y="57.3">IO20</text>
<text x="127.8" y="54.7">IO19</text>
<text x="142.3" y="54.7">IO35</text>
<text x="142.3" y="59.8">IO45</text>
<text x="143.3" y="57.3">IO0</text>
<text x="147.3" y="56">27</text>
<text x="147.3" y="58.5">26</text>
<text x="124.7" y="63.6">17</text>
<text x="124.7" y="61.1">16</text>
<text x="127.8" y="64.9">IO9</text>
<text x="127.8" y="62.4">IO46</text>
<text x="142.3" y="62.4">IO48</text>
<text x="142.3" y="64.9">IO47</text>
<text x="147.3" y="61.1">25</text>
<text x="147.3" y="63.6">24</text>
<text x="124.7" y="71.2">20</text>
<text x="124.7" y="68.7">19</text>
<text x="127.8" y="70">IO11</text>
<text x="127.8" y="67.4">IO10</text>
<text x="142.3" y="67.4">IO21</text>
<text x="142.3" y="70">IO14</text>
<text x="147.3" y="66.2">23</text>
<text x="147.3" y="68.7">22</text>
<text x="147.3" y="71.2">21</text>
<text x="127.8" y="72.5">IO12</text>
<text x="142.3" y="72.5">IO13</text>
<text x="24.3" y="92.8">1</text>
<text x="35.4" y="92.8">2</text>
<text x="25.5" y="100.5">1</text>
<text x="36.7" y="100.5">2</text>
<text x="24.3" y="141.1">1</text>
<text x="35.4" y="141.1">2</text>
<text x="24.3" y="171.6">1</text>
<text x="35.4" y="171.6">2</text>
</g>
<g font-size="1.8" fill="#ababab">
<text x="96.4" y="41.8">R1</text>
<text x="96.4" y="44.3">1MΩ</text>
<text x="25.3" y="112.9">SW1</text>
<text x="24.3" y="115.7">1</text>
<text x="35.4" y="115.7">2</text>
<text x="24.3" y="120.8">3</text>
<text x="25.3" y="125.6">TC-1102N-C-QL-B</text>
<text x="35.4" y="120.8">4</text>
<text x="25.3" y="143.4">SW2</text>
<text x="24.3" y="146.2">1</text>
<text x="35.4" y="146.2">2</text>
<text x="24.3" y="151.3">3</text>
<text x="35.4" y="151.3">4</text>
<text x="25.3" y="156.1">TC-1102N-C-QL-B</text>
<text x="25.3" y="173.9">SW3</text>
<text x="24.3" y="176.7">1</text>
<text x="35.4" y="176.7">2</text>
<text x="24.3" y="181.7">3</text>
<text x="35.4" y="181.7">4</text>
<text x="25.3" y="186.6">TC-1102N-C-QL-B</text>
</g>
<text font-size="1.5" fill="#000080" x="210.7" y="47">Q1</text>
<text font-size="1.5" fill="#00f" x="210.7" y="48.7">SS8050</text>
</svg>
